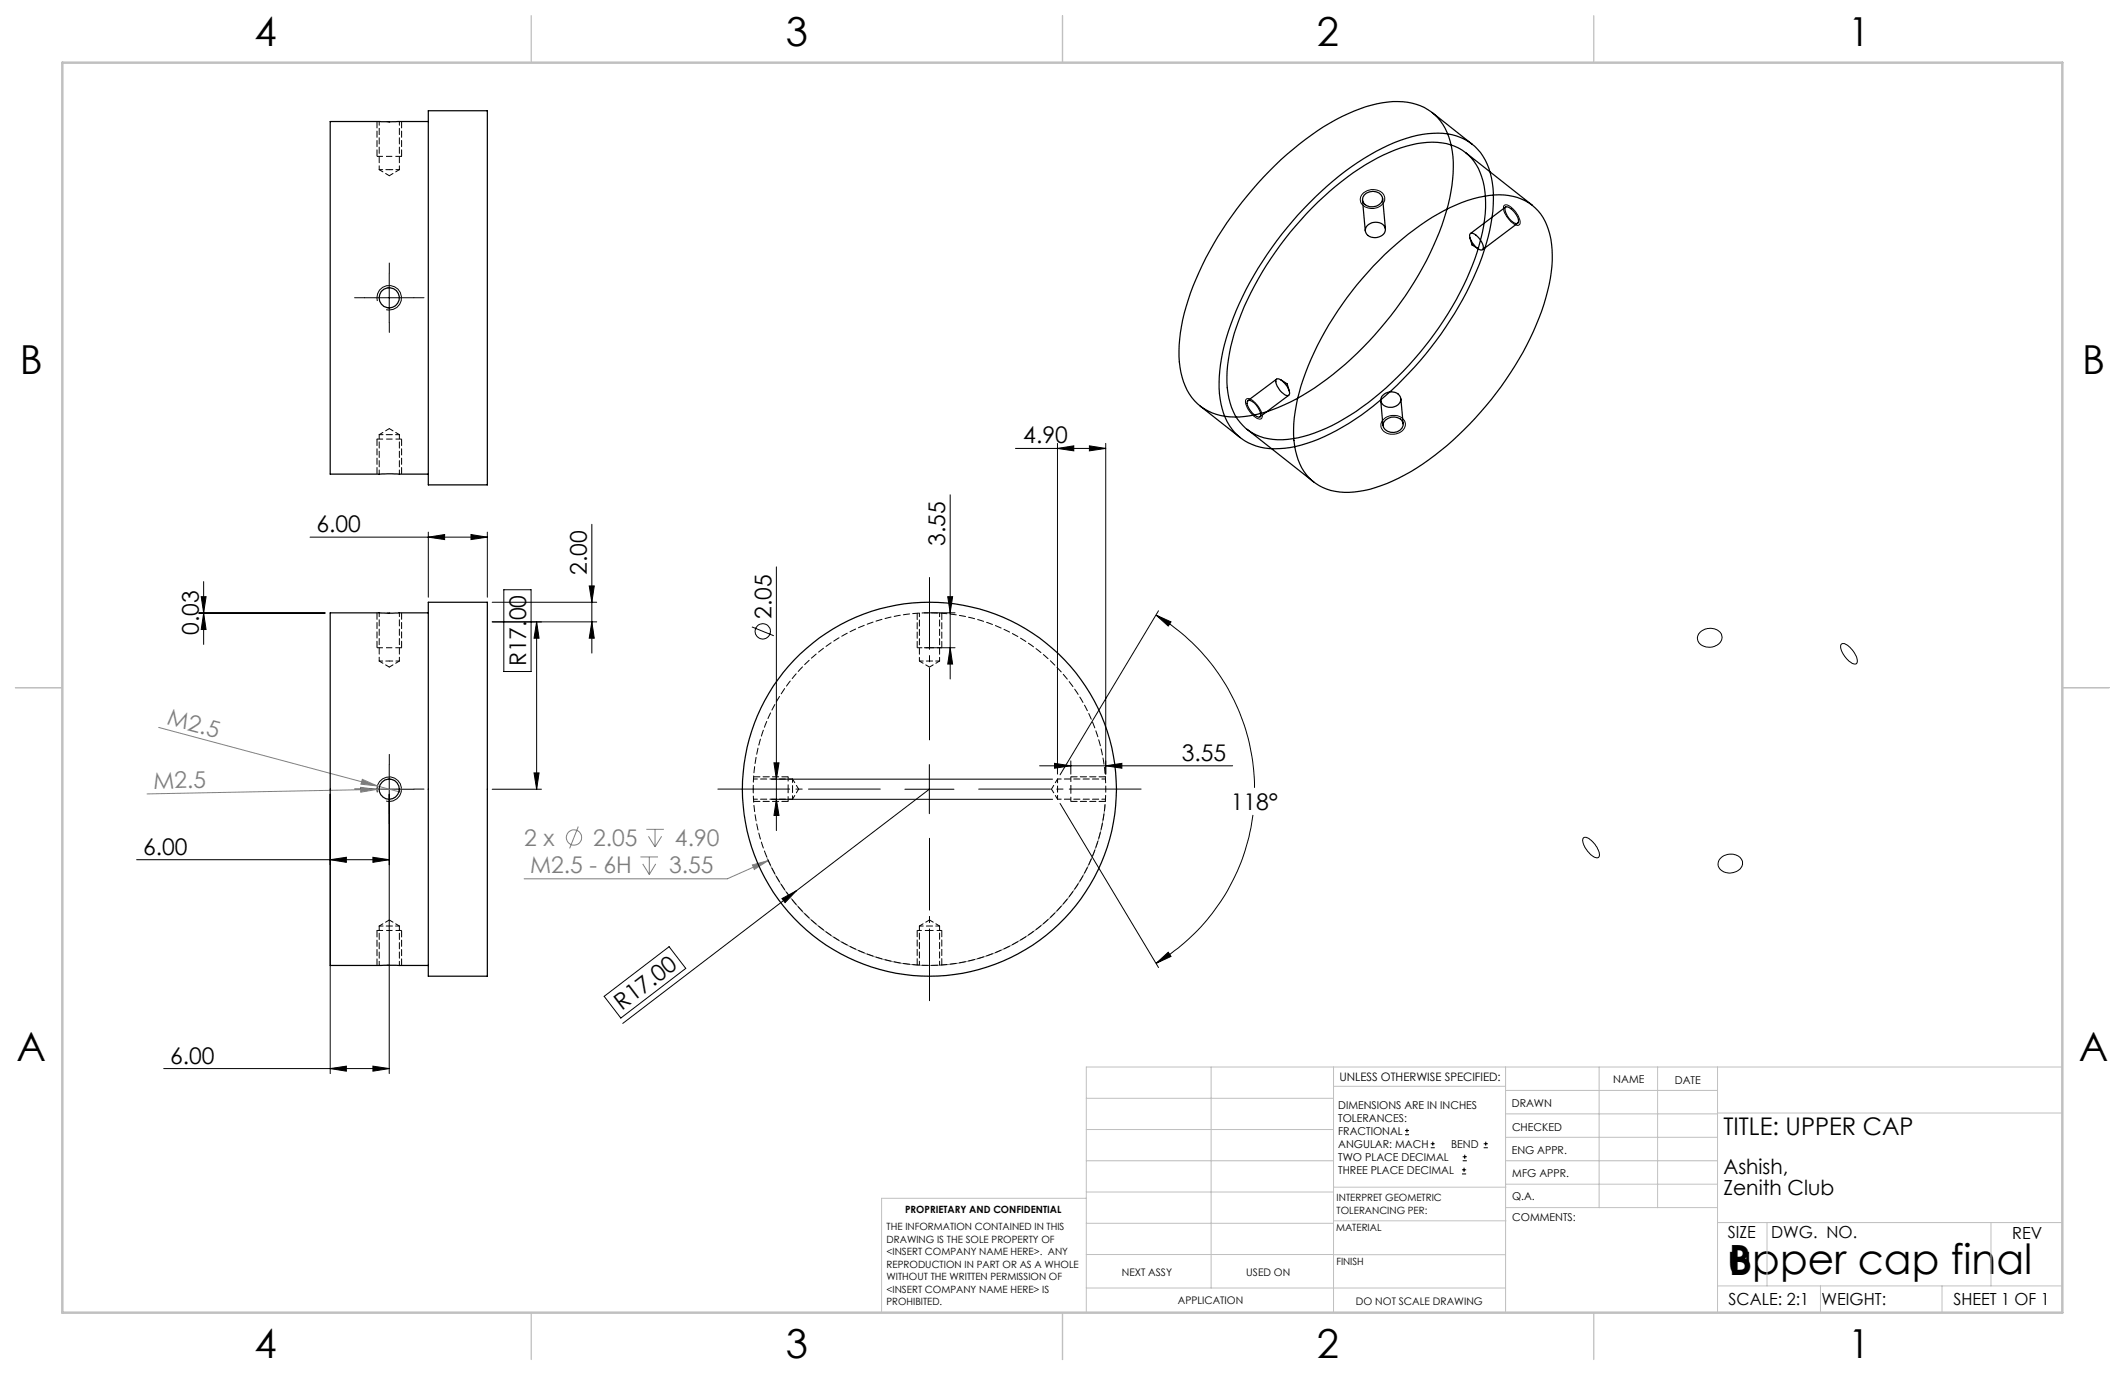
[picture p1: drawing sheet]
<svg xmlns="http://www.w3.org/2000/svg" width="432mm" height="279mm" viewBox="0 0 432 279" stroke-linecap="round" stroke-linejoin="round" font-family="sans-serif">
<g fill="none" stroke="#000" stroke-width=".2">
<path d="M277 39.3a2.82 2.82 0 0 1 4.3 .5 2.14 2.14 0 0 1-2.4 2.6 1.98 1.98 0 0 1-2.4-2.5zM79.1 55.5v10M305.7 41.7a2.15 2.15 0 0 1 2.1 1.1 2.99 2.99 0 0 1 1 2.8l-.1 .1a1.97 1.97 0 0 1-2.1-1.1 2.84 2.84 0 0 1-1-2.8zM74.1 60.5h10M76.7 61.2a2.5 2.5 0 0 1 2.1-3.2 2.5 2.5 0 0 1 2.8 2.7 2.5 2.5 0 0 1-3.1 2.2M206.3 91.1h18.4M214.9 91.1l3.3-.5v1zM214.9 90.1v67.2M221.4 90.6l3.3 .5-3.3 .5zM224.7 90.1v67.2M253.2 81.2l.1-.1a2.25 2.25 0 0 1 2.2 1.3 2.8 2.8 0 0 1 .9 2.6l-.1 .1a2.68 2.68 0 0 1-2.5-1.7l-.6-1.3zM280.9 85.5a2.73 2.73 0 0 1 4.7 .5 2.55 2.55 0 0 1-3.6 2.1 1.71 1.71 0 0 1-1.1-2.6z"/>
<path d="M41.4 118.2v12.8M63 109.1h36M87 109.1l3.3-.5v1zM87 108.1v13.3M95.7 108.6l3.3 .5-3.3 .5zM99 108.1v13.3M102.4 119.8h5.5v16.7h-5.5zM119.7 119.1h1.1l-.5 3.3zM120.3 106.5v26.2M157.8 115.2v53.6M193.1 100.5v37.5M40.4 124.6h25.7"/>
<path d="M40.4 124.5h25.7M40.9 121.2h1l-.5 3.3zM41.4 124.6l.5 3.3h-1zM100 126.4h10M100 122.4h21.2M100 126.4h21.2M109 126.4v34M109 126.4l.5 3.3h-1zM120.3 126.4l.5 3.3h-1.1zM152.8 127.4l4.4 1.8M187.8 124.5h6.3M187.8 131.6h6.3"/>
<path d="M192.6 121.2h1l-.5 3.3zM193.1 131.6l.5 3.3h-1zM234.9 125l3 1.4-.5 .8zM234.9 125a41.1 41.1 0 0 1 20 35.1M235.4 124.1l-20 33.3M345.5 128.4a2.86 2.86 0 0 1 4.3 .5 2.04 2.04 0 0 1-2 2.6 2.21 2.21 0 0 1-2.9-2.1zM374.1 131l.1-.2a2.25 2.25 0 0 1 2.2 1.4 2.54 2.54 0 0 1 .8 2.7 2.68 2.68 0 0 1-2.5-1.7l-.6-1.3zM79.1 155.4v62.8M108.5 157.1h1l-.5 3.3zM156.8 158.3h57.1M157.3 155h1l-.5 3.3zM188.8 155.4v9.9"/>
<path d="M211.2 155.6h39.3M214.3 155.1l3.3 .5-3.3 .5zM217.6 154.6v2.7M224.7 155.6l3.3-.5v1zM27.8 174.7h51.3M67.1 174.7l3.3-.5v1zM67.1 161.4v56.8M74.1 160.4h10M75.8 174.2l3.3 .5-3.3 .5zM76.7 161a2.5 2.5 0 0 1 2.1-3.1 2.5 2.5 0 0 1 2.8 2.6 2.5 2.5 0 0 1-3.1 2.3M100 160.4h10M156.8 162.4h57.1"/>
<path d="M157.8 162.4l.5 3.3h-1zM183.9 160.4h10M188.8 160.4l-27 20.6M215.4 163.3l20 33.3M254.6 165.6a41.3 41.3 0 0 1-19.7 30.2M321.7 170.3l.1-.1a2.11 2.11 0 0 1 2.1 1.2 2.91 2.91 0 0 1 1 2.8h-.1a2.53 2.53 0 0 1-2.4-1.5 2.6 2.6 0 0 1-.7-2.4zM349.7 174.3a2.75 2.75 0 0 1 4.3 .7 2.25 2.25 0 0 1-2.4 2.4 1.98 1.98 0 0 1-2.4-2.5zM158.9 182.6l2.9-1.6-2.3 2.4zM161.8 181l-35.3 27M234.9 195.8l2.5-2.3 .5 .8zM33.3 217.1h45.8M67.1 217.1l3.3-.5v1.1z"/>
<path d="M75.8 216.6l3.3 .5-3.3 .6zM122.8 202.5l13.2-10.1 3.3 4.4-13.1 10.1zM285.5 230.6h.8M285.5 229.7h.8M285.9 229.3v.9M290.7 233.2h.8M290.7 232.4h.8M291.1 232v.8M297.1 238.5h.8M297.1 237.7h.8M297.2 235.9h.9M297.2 235.1h.9"/>
<path d="M297.5 237.3v.8M297.6 234.6v.9M301.5 233.2h.8M301.5 232.4h.8M301.9 232v.8"/>
<circle cx="155" cy="128.3" r="1.55"/>
</g>
<g fill="none" stroke="#808080" stroke-width=".2">
<path d="M32.2 147.8l44.5 11.9M73.3 160l3.3 .4-3.3 .6zM73.6 158.4l3.1 1.3-3.4-.4zM76.7 159.7l4.8 1.3M81.6 160.3l-51.7 1M117.5 168l-1.8 4.4M130.1 174.1h3.6M130.6 175.5l1.3 2.2M131.3 168.5h3.6M131.8 169.9l1.3 2.2M131.9 174.1v3.6M133.1 168.5v3.6"/>
<path d="M133.2 175.5l-1.3 2.2M134.4 169.9l-1.3 2.2M152.9 175.8l3.2-.9-2.8 1.8zM156.1 174.9l-8.3 3.7h-41.3M224.5 163.4a35.8 35.8 0 0 1-30.2 32.4 35.8 35.8 0 0 1-38.6-21.8"/>
<circle cx="116.6" cy="170.2" r="1.55"/>
</g>
<path d="M76.6 89.2h5M76.6 189.1h5" fill="none" stroke="#000" stroke-width=".2" stroke-dasharray="1.3 .6" stroke-linecap="butt"/>
<path d="M81.5 31.8h-4.9M81.5 131.6h-4.9" fill="none" stroke="#000" stroke-width=".2" stroke-dasharray="1.3 .6" stroke-dashoffset=".1" stroke-linecap="butt"/>
<path d="M188.3 131.6h-1.9M217.6 159.8v-2M160.1 160.9v1.9M189.4 189.1h2" fill="none" stroke="#000" stroke-width=".2" stroke-dasharray="1.3 .6" stroke-dashoffset="1" stroke-linecap="butt"/>
<path d="M191.4 131.6h-2.5M160.1 157.8v2.5M217.6 162.8v-2.5M186.4 189.1h2.5" fill="none" stroke="#000" stroke-width=".2" stroke-dasharray="1.3 .6" stroke-dashoffset=".3" stroke-linecap="butt"/>
<path d="M76.6 24.7v7.1M81.6 31.8v-7.1M76.6 89.2v7.1M81.6 96.3v-7.1M76.6 124.5v7.1M81.6 131.6v-7.1M76.6 189.1v7.1M81.6 196.2v-7.1" fill="none" stroke="#000" stroke-width=".2" stroke-dasharray="1.3 .6" stroke-dashoffset="-.1"/>
<g fill="none" stroke="#000" stroke-width=".2" stroke-dasharray="1.3 .6">
<path d="M81.6 31.8h-.1M76.6 89.2h.1M81.6 131.6h-.1M186.4 124.6v7M188.9 131.6h-.6M191.4 131.6v-7M160.1 157.8h-7M224.6 157.8h-7M153.1 162.8h7M160.1 160.3v.6M217.6 162.8h7M217.6 160.3v-.5"/>
<path d="M76.6 189.1h.1M186.4 189.1v7M188.9 189.1h.5M191.4 196.1v-7"/>
</g>
<path d="M79.1 55.5v-2.1M74.1 60.5h-2M79.1 65.5v2M84.1 60.5h2.1M79.1 155.3v-2M74.1 160.3h-2M79.1 165.3v2.1M84.1 160.3h2.1" fill="none" stroke="#000" stroke-width=".2" stroke-dasharray="15.2 1.3 1.3 1.3"/>
<path d="M188.9 150.3v-33M178.9 160.3h-33M188.9 170.3v33M198.9 160.3h33" fill="none" stroke="#000" stroke-width=".2" stroke-dasharray="15.2 1.3 1.3 1.3" stroke-dashoffset=".6"/>
<g fill="none" stroke="#c0c0c0" stroke-width=".2">
<path d="M246.1 216.8v44.9M271 216.8v49.9M305.9 216.8v49.9M324.9 216.8v28.6M336.8 216.8v28.6M349 216.8v49.9M419.1 216.8h-198.4v49.9M220.7 235.9h50.3M220.7 229.5h50.3M220.7 223.2h50.3M271 220.7h34.9M305.9 231.1h43.1"/>
<path d="M305.9 226.3h43.1M305.9 221.6h43.1M305.9 235.9h43.1M349 226.2h70.1M220.7 248.6h50.3M220.7 242.2h50.3M220.7 254.9h50.3M220.7 243.5h-41.6v23.2M271 255h34.9M271 248.1h35M271 241.2h35M305.9 240.6h43.1"/>
<path d="M306 245.4h43M349 248.4h70.1M359.1 248.4v12.9M404.6 248.4v12.9M220.7 261.7h85.2M349 261.3h70.1M369.9 261.3v5.4M394.6 261.3v5.4"/>
</g>
<path d="M108 3.2v9.5M215.9 3.2v9.5M323.8 3.2v9.5M3.1 139.7h9.6M419.1 139.7h9.5M108 266.7v9.6M215.9 266.7v9.6M323.8 266.7v9.6" fill="none" stroke="#c0c0c0" stroke-width=".25"/>
<path d="M12.7 12.7h406.4v254h-406.4z" fill="none" stroke="#c0c0c0" stroke-width=".5"/>
<g fill="#000">
<path d="M158.9 182.6l2.9-1.6-2.3 2.4z"/>
<path d="M214.9 91.1l3.3-.5v1zM221.4 90.6l3.3 .5-3.3 .5zM234.9 195.8l2.5-2.3 .5 .8zM234.9 125l3 1.4-.5 .8z"/>
<path d="M87 109.1l3.3-.5v1zM95.7 108.6l3.3 .5-3.3 .5z"/>
<path d="M41.4 124.6l.5 3.3h-1zM40.9 121.2h1l-.5 3.3zM108.5 157.1h1l-.5 3.3zM109 126.4l.5 3.3h-1z"/>
<path d="M119.7 119.1h1.1l-.5 3.3zM120.3 126.4l.5 3.3h-1.1z"/>
<path d="M192.6 121.2h1l-.5 3.3zM193.1 131.6l.5 3.3h-1z"/>
<path d="M224.7 155.6l3.3-.5v1zM214.3 155.1l3.3 .5-3.3 .5z"/>
<path d="M157.8 162.4l.5 3.3h-1zM157.3 155h1l-.5 3.3z"/>
<path d="M75.8 216.6l3.3 .5-3.3 .6zM67.1 217.1l3.3-.5v1.1zM75.8 174.2l3.3 .5-3.3 .5zM67.1 174.7l3.3-.5v1z"/>
</g>
<g fill="#808080">
<path d="M73.6 158.4l3.1 1.3-3.4-.4z"/>
<path d="M152.9 175.8l3.2-.9-2.8 1.8z"/>
<path d="M73.3 160l3.3 .4-3.3 .6z"/>
</g>
<g fill="none" stroke="#000" stroke-width=".25">
<path d="M87 22.5h12v76h-12zM87 24.7h-19.9v71.6h19.9M259.1 33.6a49.7 49.7 0 0 1 18.4-11.9 16.1 16.1 0 0 1 11.9 .1 11.2 11.2 0 0 1 5.7 8.9 34.8 34.8 0 0 1-3.2 17.9 70.9 70.9 0 0 1-27.2 31.8 27.4 27.4 0 0 1-13.9 4.3 10.5 10.5 0 0 1-10.8-9 30.9 30.9 0 0 1 1.9-16.2 71.5 71.5 0 0 1 17.2-25.9zM277.2 39.6a2.27 2.27 0 0 1 3.7 .5 2.01 2.01 0 0 1-2.6 1.9 1.48 1.48 0 0 1-1.3-.8 1.48 1.48 0 0 1 .2-1.6zM291 22.9l8.2 6.4M297.8 31l13.6 10.7M266.7 42.2a48.6 48.6 0 0 1 17.9-12.1 16.2 16.2 0 0 1 11-.4 10.2 10.2 0 0 1 6 8.2 29.7 29.7 0 0 1-1.9 14.6 67 67 0 0 1-25.4 31.9 27.8 27.8 0 0 1-14.7 5 9.9 9.9 0 0 1-9.9-8.5 27.8 27.8 0 0 1 1.5-14.5 65.5 65.5 0 0 1 15.5-24.2zM267.3 40a49.7 49.7 0 0 1 18.3-11.8 15.6 15.6 0 0 1 12 .1 11.2 11.2 0 0 1 5.6 8.9 34.8 34.8 0 0 1-3.2 17.9 70.9 70.9 0 0 1-25.9 30.9 30.4 30.4 0 0 1-14.1 5.2 10.6 10.6 0 0 1-11.9-9.1 30.5 30.5 0 0 1 2-16.1 71.1 71.1 0 0 1 17.2-26zM276.9 40.6l.5 6.3M277.8 45.9a2.26 2.26 0 0 1 3.7 .5 2.01 2.01 0 0 1-2.9 1.8 1.41 1.41 0 0 1-.8-2.3zM281 40.3l.5 6.2M281.3 51.8a46.4 46.4 0 0 1 18-11.4 14.4 14.4 0 0 1 10.6 .4 10.6 10.6 0 0 1 5.4 8.8 32.4 32.4 0 0 1-3.1 16.4 67 67 0 0 1-25.5 29.8 26.5 26.5 0 0 1-13.5 4.2 9.9 9.9 0 0 1-10-8.5 27.8 27.8 0 0 1 1.6-14.4 67 67 0 0 1 16.5-25.3z"/>
<path d="M298.7 47.6l.1-.2a2.14 2.14 0 0 1 2.1 1.5l.5 1a.58 .58 0 0 1-.2 .8 .58 .58 0 0 1-.8-.1 3.5 3.5 0 0 1-1.7-3zM298.7 48.3l.4 1.5 1.3 .8M305.9 42.1a1.41 1.41 0 0 1 1.4 .6 3.3 3.3 0 0 1 1.2 2.5l-.2 .2a2.18 2.18 0 0 1-2-1.5 1.78 1.78 0 0 1-.4-1.8zM306 42.1l-7.2 5.3M308.4 45.3l-7.1 5.4M259.3 77.2l.1-.2a1.97 1.97 0 0 1 1.9 1.2 1.93 1.93 0 0 1 .6 2.1 2.12 2.12 0 0 1-2.1-1.5l-.5-.9zM259.4 77l-5.9 4.4M260.3 77.2l1.2 .8 .5 1.4M243.9 82.5l8.1 6.4M253.4 87.2l13.5 10.7M253.4 81.6l.2-.2a2.98 2.98 0 0 1 2.6 2.6l-.2 .7a2.01 2.01 0 0 1-2-1.3 2.02 2.02 0 0 1-.6-1.8zM261.9 80.3l-5.9 4.4"/>
<path d="M280.6 81.4l.4 5.1M281 80.4a2.21 2.21 0 0 1 3.6 .5 1.98 1.98 0 0 1-2.8 1.8 1.39 1.39 0 0 1-.8-2.3zM281.5 85.4a2.25 2.25 0 0 1 3.6 .5 1.91 1.91 0 0 1-2.5 1.9 1.43 1.43 0 0 1-1.4-.8 1.43 1.43 0 0 1 .3-1.6zM284.7 81l.4 5.1M87 122.4h12v76h-12zM87 124.5h-19.9v71.7h19.9"/>
<circle cx="79.1" cy="60.5" r="2.06"/>
<circle cx="79.1" cy="160.3" r="2.05"/>
<circle cx="188.8" cy="160.4" r="38"/>
</g>
<path d="M79.2 24.7h-.5M78.8 58.5l.3-.1M79.1 58.4l.1 .1M79.2 62.5h-.7M79.2 124.6h-.5M78.9 158.3h.2M79.1 158.3h.2M81.2 160.3l-.1 .6M78.7 196.1h.4" fill="none" stroke="#000" stroke-width=".2" stroke-dasharray="1.3 .6"/>
<path d="M77.1 34.5h2M79.1 34.5h2.1M77.1 134.3h2M79.1 134.3h2.1M161 160.3v-2M161 162.4v-2.1" fill="none" stroke="#000" stroke-width=".2" stroke-dasharray="1.3 .6" stroke-dashoffset=".6"/>
<g fill="none" stroke="#000" stroke-width=".2" stroke-dasharray="1.3 .6" stroke-dashoffset=".5">
<path d="M77.1 24.7v9.8M81.2 34.5v-9.8M81.2 88.3h-4.1M77.1 124.5v9.8M81.2 134.3v-9.8M186.8 134.3h4.1M186.8 124.6v9.7M190.9 134.3v-9.7M161 158.3h-7.9M214.9 158.3v4.1M224.6 158.3h-9.7M153 160.3a35.8 35.8 0 0 1 52.8-31.5 35.8 35.8 0 0 1 2.9 61.4 35.8 35.8 0 0 1-55.5-26.5l-.2-3.4"/>
<path d="M153.1 162.4h7.9M214.9 162.4h9.7M81.2 188.2h-4.1M186.8 188.2v7.9M190.9 188.2h-4.1M190.9 196.1v-7.9"/>
</g>
<g fill="none" stroke="#000" stroke-width=".2" stroke-dasharray="1.3 .6" stroke-dashoffset=".4">
<path d="M77.1 34.5l2 1.2M79.1 35.7l2.1-1.2M77.1 88.3v8M79.1 87.1l-2 1.2M81.2 88.3l-2.1-1.2M81.2 96.3v-8M77.1 134.3l2 1.3M79.1 135.6l2.1-1.3M186.8 134.3l2.1 1.3M188.9 135.6l2-1.3M214.9 158.3l-1.2 2M161 162.4l1.3-2.1"/>
<path d="M162.3 160.3l-1.3-2M213.7 160.3l1.2 2.1M77.1 188.2v8M79.1 186.9l-2 1.3M81.2 196.2v-8M81.2 188.2l-2.1-1.3M188.9 186.9l-2.1 1.3M190.9 188.2l-2-1.3"/>
</g>
<g font-size="8.5">
<text x="351" y="258.9">upper cap final</text>
<text x="351.3" y="259">B</text>
</g>
<g font-size="8.1">
<text x="51.7" y="9.3">4</text>
<text x="159.7" y="9.3">3</text>
<text x="267.6" y="9.3">2</text>
<text x="375.6" y="9.3">1</text>
<text x="4" y="76">B</text>
<text x="423.1" y="76">B</text>
<text x="3.3" y="215.7">A</text>
<text x="422.4" y="215.7">A</text>
<text x="51.7" y="276">4</text>
<text x="159.7" y="276">3</text>
<text x="267.6" y="276">2</text>
<text x="375.6" y="276">1</text>
</g>
<text font-size="4.9" x="350.2" y="230.6">TITLE: UPPER CAP</text>
<g font-size="4.7">
<text x="207.9" y="90.1">4.90</text>
<text x="64.3" y="108.1">6.00</text>
<text x="192.1" y="110.9" transform="rotate(-90 192.1 110.9)">3.55</text>
<text x="119.3" y="116.9" transform="rotate(-90 119.3 116.9)">2.00</text>
<text x="156.8" y="125.7" transform="rotate(-90 156.8 125.7)">2.05</text>
<text x="40.4" y="129.1" transform="rotate(-90 40.4 129.1)">0.03</text>
<text x="106.9" y="135.4" transform="rotate(-90 106.9 135.4)">R17.00</text>
<text x="240.1" y="154.6">3.55</text>
<text x="250.1" y="164.6">118°</text>
<text x="29.1" y="173.7">6.00</text>
<text x="126.4" y="205.4" transform="rotate(-37 126.4 205.4)">R17.00</text>
<text x="34.6" y="216.1">6.00</text>
</g>
<g font-size="4.7" fill="#808080">
<text x="33.8" y="147.2" transform="rotate(15 33.8 147.2)">M2.5</text>
<text x="31.2" y="160.3" transform="rotate(-1 31.2 160.3)">M2.5</text>
<text x="106.5" y="171.9">2 x</text>
<text x="120.5" y="171.9">2.05</text>
<text x="137.2" y="171.9">4.90</text>
<text x="107.7" y="177.5">M2.5 - 6H</text>
<text x="136" y="177.5">3.55</text>
</g>
<g font-size="4.2">
<text x="350.2" y="238.5">Ashish,</text>
<text x="350.2" y="242.8">Zenith Club</text>
</g>
<g font-size="3.4">
<text x="351.1" y="251.6">SIZE</text>
<text x="359.9" y="251.6">DWG. NO.</text>
<text x="408.9" y="251.7">REV</text>
<text x="351.2" y="265.2">SCALE: 2:1</text>
<text x="370.1" y="265.3">WEIGHT:</text>
<text x="396.9" y="265.2">SHEET 1 OF 1</text>
</g>
<text font-size="2.4" x="272.2" y="219.7">UNLESS OTHERWISE SPECIFIED:</text>
<g font-size="2.2">
<text x="327.8" y="220.1">NAME</text>
<text x="340.3" y="220.2">DATE</text>
<text x="271.9" y="225.3">DIMENSIONS ARE IN INCHES</text>
<text x="271.9" y="227.9">TOLERANCES:</text>
<text x="307.2" y="224.9">DRAWN</text>
<text x="271.9" y="230.6">FRACTIONAL</text>
<text x="271.9" y="233.2">ANGULAR: MACH</text>
<text x="294.9" y="233.2">BEND</text>
<text x="307.3" y="229.8">CHECKED</text>
<text x="271.9" y="235.9">TWO PLACE DECIMAL</text>
<text x="271.9" y="238.5">THREE PLACE DECIMAL</text>
<text x="307.2" y="234.5">ENG APPR.</text>
<text x="307.3" y="239.2">MFG APPR.</text>
<text x="307.3" y="243.9">Q.A.</text>
<text x="307.3" y="248.1">COMMENTS:</text>
</g>
<g font-size="2.1">
<text x="227.9" y="259.2">NEXT ASSY</text>
<text x="253.3" y="259.2">USED ON</text>
<text x="239.3" y="265">APPLICATION</text>
<text x="275.5" y="265.1">DO NOT SCALE DRAWING</text>
</g>
<g font-size="2">
<text x="271.6" y="244.1">INTERPRET GEOMETRIC</text>
<text x="180.2" y="250">THE INFORMATION CONTAINED IN THIS</text>
<text x="183.9" y="246.4">PROPRIETARY AND CONFIDENTIAL</text>
<text x="271.5" y="250.2">MATERIAL</text>
<text x="271.6" y="246.6">TOLERANCING PER:</text>
<text x="180.2" y="252.5">DRAWING IS THE SOLE PROPERTY OF</text>
<text x="180.2" y="255.1">&lt;INSERT COMPANY NAME HERE&gt;. ANY</text>
<text x="180.2" y="257.6">REPRODUCTION IN PART OR AS A WHOLE</text>
<text x="271.5" y="257">FINISH</text>
<text x="180.2" y="260.1">WITHOUT THE WRITTEN PERMISSION OF</text>
<text x="180.2" y="262.6">&lt;INSERT COMPANY NAME HERE&gt; IS</text>
<text x="180.2" y="265.2">PROHIBITED.</text>
</g>
</svg>
